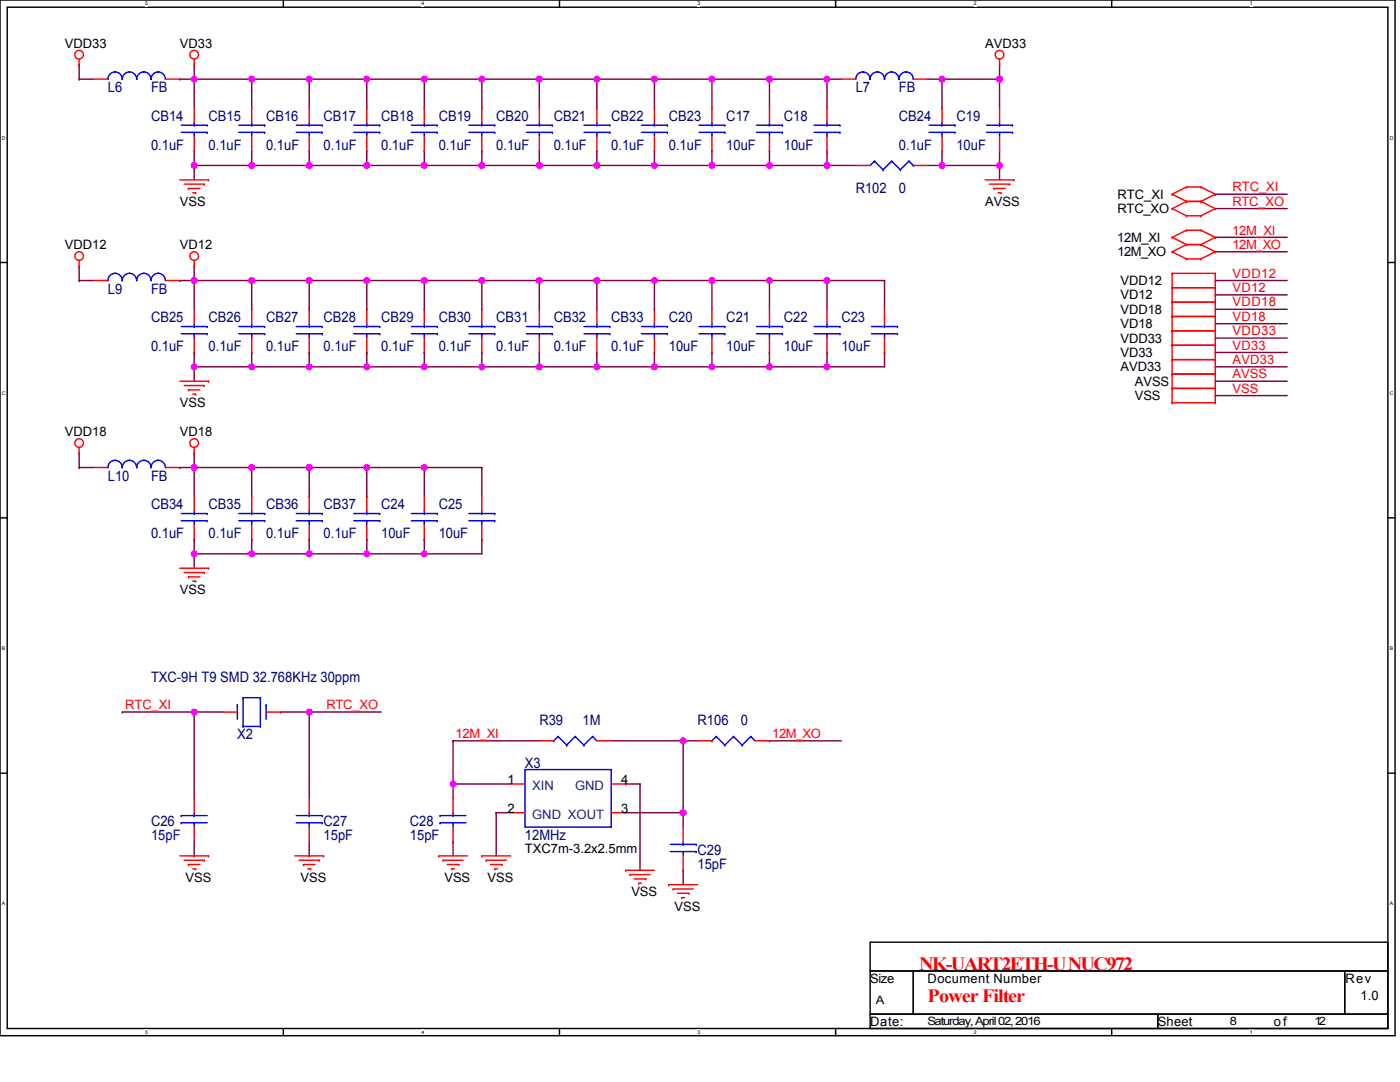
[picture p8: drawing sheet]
<svg xmlns="http://www.w3.org/2000/svg" width="279mm" height="216mm" viewBox="0 0 279 216" stroke-linecap="round" stroke-linejoin="round" font-family="sans-serif">
<path d="M0 0h278.4v206.7h-278.4zM1.4 1.4h275.6v203.8h-275.6z" fill="none" stroke="#000" stroke-width=".29"/>
<g fill="#fff">
<path d="M29 .2h.6v1.1h-.6z"/>
<path d="M29 205.4h.6v1.1h-.6z"/>
</g>
<path d="M56.5 0v1.4M56.5 205.2v1.5" fill="none" stroke="#000" stroke-width=".29"/>
<g fill="#fff">
<path d="M84.1 .2h.6v1.1h-.6z"/>
<path d="M84.1 205.4h.6v1.1h-.6z"/>
</g>
<path d="M111.7 0v1.4M111.7 205.2v1.5" fill="none" stroke="#000" stroke-width=".29"/>
<g fill="#fff">
<path d="M139.2 .2h.6v1.1h-.6z"/>
<path d="M139.2 205.4h.6v1.1h-.6z"/>
</g>
<path d="M166.8 0v1.4M166.8 205.2v1.5" fill="none" stroke="#000" stroke-width=".29"/>
<g fill="#fff">
<path d="M194.3 .2h.6v1.1h-.6z"/>
<path d="M194.3 205.4h.6v1.1h-.6z"/>
</g>
<path d="M221.9 0v1.4M221.9 205.2v1.5" fill="none" stroke="#000" stroke-width=".29"/>
<g fill="#fff">
<path d="M249.4 .2h.6v1.1h-.6z"/>
<path d="M249.4 205.4h.6v1.1h-.6z"/>
<path d="M.4 26.9h.7v1.2h-.7z"/>
<path d="M277.3 26.9h.8v1.2h-.8z"/>
<path d="M.4 77.9h.7v1.1h-.7z"/>
<path d="M277.3 77.9h.8v1.1h-.8z"/>
</g>
<path d="M0 52.4h1.4M277 52.4h1.4" fill="none" stroke="#000" stroke-width=".29"/>
<g fill="#fff">
<path d="M.4 128.8h.7v1.2h-.7z"/>
<path d="M277.3 128.8h.7v1.2h-.7z"/>
</g>
<path d="M0 103.3h1.4M277 103.3h1.4" fill="none" stroke="#000" stroke-width=".29"/>
<g fill="#fff">
<path d="M.4 179.7h.7v1.2h-.7z"/>
<path d="M277.3 179.7h.7v1.2h-.7z"/>
</g>
<path d="M0 154.3h1.4M277 154.3h1.4M173.7 188h103.3v5.7h-103.3zM173.7 193.7h8.6v8.7h-8.6zM182.3 193.7h86.1v8.7h-86.1zM268.4 193.7h8.6v8.7h-8.6zM173.7 202.4h57.4v2.8h-57.4zM231.1 202.4h45.9v2.8h-45.9z" fill="none" stroke="#000" stroke-width=".29"/>
<g fill="none" stroke="#800040" stroke-width=".29">
<path d="M15.8 15.8h.1M15.8 12.9h.1M15.8 15.8h2.9M15.8 12.9v2.9M35.9 15.8h.1M35.9 15.8h132M38.8 12.9h.1M38.8 15.8h.1M38.8 12.9v8.6M50.2 15.8h.1M50.2 15.8v5.7M61.7 15.8h.1"/>
<path d="M61.7 15.8v5.7M73.2 15.8h.1M73.2 15.8v5.7M84.7 15.8h.1M84.7 15.8v5.7M96.2 15.8h.1M96.2 15.8v5.7M107.6 15.8h.1M107.6 15.8v5.7M119.1 15.8h.1M119.1 15.8v5.7M130.6 15.8h.1"/>
<path d="M130.6 15.8v5.7M142.1 15.8h.1M142.1 15.8v5.7M153.6 15.8h.1M153.6 15.8v5.7M165 15.8h.1M165 15.8v5.7M185.1 15.8h14.4M188 15.8h.1M188 15.8v5.7M199.5 15.8h.1M199.5 12.9v8.6"/>
<path d="M38.8 33h.1M38.8 30.1h.1M38.8 30.1v5.8M38.8 33h132M50.2 30.1h.1M50.2 21.5h.1M50.2 30.1v2.9M61.7 21.5h.1M61.7 30.1h.1M61.7 33h.1M61.7 30.1v2.9M73.2 30.1h.1"/>
<path d="M73.2 33h.1M73.2 21.5h.1M73.2 30.1v2.9M84.7 33h.1M84.7 30.1h.1M84.7 21.5h.1M84.7 30.1v2.9M96.2 33h.1M96.2 21.5h.1M96.2 30.1h.1M96.2 30.1v2.9M107.6 21.5h.1"/>
<path d="M107.6 30.1h.1M107.6 33h.1M107.6 30.1v2.9M119.1 21.5h.1M119.1 30.1h.1M119.1 33h.1M119.1 30.1v2.9M130.6 30.1h.1M130.6 33h.1M130.6 21.5h.1M130.6 30.1v2.9M142.1 33h.1"/>
<path d="M142.1 30.1h.1M142.1 21.5h.1M142.1 30.1v2.9M153.6 33h.1M153.6 30.1h.1M153.6 30.1v2.9M165 30.1h.1M165 33h.1M165 30.1v2.9M185.1 33h14.4M188 21.5h.1M188 33h.1"/>
<path d="M188 30.1h.1M188 30.1v2.9M199.5 33h.1M199.5 30.1v5.8M242.5 38.8h.1M242.5 38.8h14.4M15.8 53.1h.1M15.8 56h.1M15.8 53.1v2.9M15.8 56h2.9M35.9 56h.1M35.9 56h140.6"/>
<path d="M38.8 56h.1M38.8 53.1h.1M38.8 53.1v8.6M50.2 56v5.7M61.7 56h.1M61.7 56v5.7M73.2 56h.1M73.2 56v5.7M84.7 56h.1M84.7 56v5.7M96.2 56h.1M96.2 56v5.7"/>
<path d="M107.6 56h.1M107.6 56v5.7M119.1 56h.1M119.1 56v5.7M130.6 56h.1M130.6 56v5.7M142.1 56h.1M142.1 56v5.7M153.6 56h.1M153.6 56v5.7M165 56h.1M165 56v5.7"/>
<path d="M176.5 56h.1M176.5 56v5.7M242.5 56h.1M242.5 41.6h.1M242.5 47.4h.1M242.5 50.2h.1M242.5 58.8h.1M242.5 56h14.4M242.5 41.6h14.4M242.5 47.4h14.4M242.5 50.2h14.4M242.5 58.8h14.4"/>
<path d="M38.8 73.2h.1M38.8 70.3h.1M38.8 70.3v5.8M50.2 70.3h.1M50.2 61.7h.1M50.2 70.3v2.9M61.7 73.2h.1M61.7 70.3h.1M61.7 61.7h.1M61.7 70.3v2.9M73.2 70.3h.1M73.2 73.2h.1"/>
<path d="M73.2 61.7h.1M73.2 70.3v2.9M84.7 73.2h.1M84.7 70.3h.1M84.7 61.7h.1M84.7 70.3v2.9M96.2 73.2h.1M96.2 70.3h.1M96.2 61.7h.1M96.2 70.3v2.9M107.6 73.2h.1M107.6 70.3h.1"/>
<path d="M107.6 61.7h.1M107.6 70.3v2.9M119.1 70.3h.1M119.1 73.2h.1M119.1 61.7h.1M119.1 70.3v2.9M130.6 73.2h.1M130.6 70.3h.1M130.6 61.7h.1M130.6 70.3v2.9M142.1 73.2h.1M142.1 70.3h.1"/>
<path d="M142.1 70.3v2.9M153.6 70.3h.1M153.6 73.2h.1M153.6 70.3v2.9M165 73.2h.1M165 70.3h.1M165 70.3v2.9M176.5 70.3h.1M176.5 70.3v2.9h-137.7M242.5 67.5h.1M242.5 76.1h.1M242.5 61.7h.1"/>
<path d="M242.5 64.6h.1M242.5 70.3h.1M242.5 73.2h.1M242.5 78.9h.1M242.5 73.2h14.4M242.5 67.5h14.4M242.5 76.1h14.4M242.5 61.7h14.4M242.5 64.6h14.4M242.5 70.3h14.4M242.5 78.9h14.4M15.8 90.4h.1"/>
<path d="M15.8 93.3h.1M15.8 90.4v2.9M15.8 93.3h2.9M35.9 93.3h.1M35.9 93.3h60.3M38.8 93.3h.1M38.8 90.4h.1M38.8 90.4v8.6M50.2 99h.1M50.2 93.3v5.7M61.7 93.3h.1M61.7 99h.1"/>
<path d="M61.7 93.3v5.7M73.2 93.3h.1M73.2 99h.1M73.2 93.3v5.7M84.7 93.3h.1M84.7 93.3v5.7M96.2 93.3h.1M96.2 93.3v5.7M38.8 110.5h.1M38.8 107.6h.1M38.8 107.6v5.8M50.2 107.6h.1"/>
<path d="M50.2 107.6v2.9M61.7 110.5h.1M61.7 107.6h.1M61.7 107.6v2.9M73.2 107.6h.1M73.2 110.5h.1M73.2 107.6v2.9M84.7 107.6h.1M84.7 110.5h.1M84.7 107.6v2.9M96.2 107.6h.1M96.2 107.6v2.9h-57.4"/>
<path d="M24.4 142.1h.1M24.4 142.1h20.1M38.8 142.1h.1M38.8 142.1v17.2M56 142.1h.1M56 142.1h20.1M61.7 142.1h.1M61.7 142.1v17.2M90.4 156.4h.1M90.4 147.8h.1M90.4 147.8v11.5M90.4 147.8h17.2"/>
<path d="M90.4 156.4h11.5M122 147.8h17.2M124.9 156.4h.1M124.9 156.4h2.8M127.7 156.4h.1M127.7 156.4v17.3M136.3 147.8h.1M136.3 147.8v17.2M153.6 147.8h.1M153.6 147.8h14.3M38.8 170.8h.1M38.8 167.9v2.9"/>
<path d="M61.7 170.8h.1M61.7 167.9v2.9M90.4 167.9h.1M90.4 167.9v2.9M99 162.2h.1M99 162.2h2.9M99 162.2v8.6M124.9 162.2h11.4M136.3 173.7h.1M136.3 162.2h.1M136.3 173.7v2.8"/>
</g>
<g fill="none" stroke="#f00" stroke-width=".29">
<path d="M15.8 12.9h.1M15.8 11.8v1.1M18.7 15.8h2.8M33 15.8h2.9M38.8 12.9h.1M38.8 11.8v1.1M167.9 15.8h2.9M182.3 15.8h2.8M199.5 12.9h.1M199.5 11.8v1.1M35.9 35.9h5.7M36.7 36.7h4.1"/>
<path d="M37.6 37.6h.1M37.6 37.6h2.3M38.5 38.5h.5M38.8 21.5v2.9M38.8 27.3v2.8M39 38.5h.1M40.8 36.7h.1M41.6 35.9h.1M50.2 21.5v2.9M50.2 27.3v2.8M61.7 21.5v2.9M61.7 27.3v2.8"/>
<path d="M73.2 21.5v2.9M73.2 27.3v2.8M84.7 21.5v2.9M84.7 27.3v2.8M96.2 21.5v2.9M96.2 27.3v2.8M107.6 21.5v2.9M107.6 27.3v2.8M119.1 21.5v2.9M119.1 27.3v2.8M130.6 21.5v2.9M130.6 27.3v2.8"/>
<path d="M142.1 21.5v2.9M142.1 27.3v2.8M153.6 21.5v2.9M153.6 27.3v2.8M165 21.5v2.9M165 27.3v2.8M170.8 33h2.9M182.3 33h2.8M188 21.5v2.9M188 27.3v2.8M196.6 35.9h5.8M197.5 36.7h4"/>
<path d="M198.3 37.6h.1M198.3 37.6h2.3M199.2 38.5h.6M199.5 21.5v2.9M199.5 27.3v2.8M199.8 38.5h.1M201.5 36.7h.1M202.4 35.9h.1M233.9 38.8h.1M233.9 38.8l2.9 1.4M236.8 37.3h.1M236.8 37.3l-2.9 1.5"/>
<path d="M236.8 37.3h2.9M239.7 37.3h.1M239.7 37.3l2.8 1.5M242.5 38.8h.1M242.5 38.8l-2.8 1.4M15.8 53.1h.1M15.8 52v1.1M18.7 56h2.8M33 56h2.9M38.8 53.1h.1M38.8 52v1.1M233.9 57.4h.1"/>
<path d="M233.9 54.5h.1M233.9 41.6h.1M233.9 47.4h.1M233.9 50.2h.1M233.9 54.5h8.6M233.9 57.4h8.6M233.9 54.5v25.9M233.9 41.6l2.9 1.5M233.9 47.4l2.9 1.4M233.9 50.2l2.9 1.5M236.8 40.2h.1M236.8 43.1h.1"/>
<path d="M236.8 45.9h.1M236.8 48.8h.1M236.8 51.7h.1M236.8 40.2h2.9M236.8 40.2l-2.9 1.4M236.8 43.1h2.9M236.8 45.9l-2.9 1.5M236.8 45.9h2.9M236.8 48.8h2.9M236.8 48.8l-2.9 1.4M236.8 51.7h2.9M239.7 40.2h.1"/>
<path d="M239.7 43.1h.1M239.7 45.9h.1M239.7 48.8h.1M239.7 51.7h.1M239.7 40.2l2.8 1.4M239.7 45.9l2.8 1.5M239.7 48.8l2.8 1.4M242.5 54.5h.1M242.5 57.4h.1M242.5 41.6h.1M242.5 47.4h.1M242.5 50.2h.1"/>
<path d="M242.5 54.5v25.9M242.5 41.6l-2.8 1.5M242.5 47.4l-2.8 1.4M242.5 50.2l-2.8 1.5M35.9 76.1h5.7M36.7 76.9h4.1M37.6 77.8h.1M37.6 77.8h2.3M38.5 78.7h.5M38.8 61.7v2.9M38.8 67.5v2.8M39 78.7h.1"/>
<path d="M40.8 76.9h.1M41.6 76.1h.1M50.2 61.7v2.9M50.2 67.5v2.8M61.7 61.7v2.9M61.7 67.5v2.8M73.2 61.7v2.9M73.2 67.5v2.8M84.7 61.7v2.9M84.7 67.5v2.8M96.2 61.7v2.9M96.2 67.5v2.8"/>
<path d="M107.6 61.7v2.9M107.6 67.5v2.8M119.1 61.7v2.9M119.1 67.5v2.8M130.6 61.7v2.9M130.6 67.5v2.8M142.1 61.7v2.9M142.1 67.5v2.8M153.6 61.7v2.9M153.6 67.5v2.8M165 61.7v2.9M165 67.5v2.8"/>
<path d="M176.5 61.7v2.9M176.5 67.5v2.8M233.9 68.9h.1M233.9 66h.1M233.9 77.5h.1M233.9 74.6h.1M233.9 63.2h.1M233.9 60.3h.1M233.9 71.8h.1M233.9 66h8.6M233.9 68.9h8.6M233.9 74.6h8.6"/>
<path d="M233.9 77.5h8.6M233.9 60.3h8.6M233.9 63.2h8.6M233.9 71.8h8.6M242.5 66h.1M242.5 68.9h.1M242.5 74.6h.1M242.5 77.5h.1M242.5 60.3h.1M242.5 63.2h.1M242.5 71.8h.1M15.8 90.4h.1"/>
<path d="M15.8 89.3v1.1M18.7 93.3h2.8M33 93.3h2.9M38.8 90.4h.1M38.8 89.3v1.1M38.8 99v2.9M50.2 99v2.9M61.7 99v2.9M73.2 99v2.9M84.7 99v2.9M96.2 99v2.9M233.9 80.4h.1"/>
<path d="M233.9 80.4h8.6M242.5 80.4h.1M35.9 113.4h5.7M36.7 114.2h4.1M37.6 115.1h.1M37.6 115.1h2.3M38.5 116h.5M38.8 104.8v2.8M39 116h.1M40.8 114.2h.1M41.6 113.4h.1M50.2 104.8v2.8"/>
<path d="M61.7 104.8v2.8M73.2 104.8v2.8M84.7 104.8v2.8M96.2 104.8v2.8M38.8 159.3v2.9M44.5 142.1h2.9M53.1 142.1h2.9M61.7 159.3v2.9M90.4 159.3v2.9M101.9 156.4h2.9M107.6 147.8h2.9M119.1 147.8h2.9"/>
<path d="M122 156.4h2.9M139.2 147.8h2.9M150.7 147.8h2.9M35.9 170.8h5.7M36.7 171.6h4.1M37.6 172.5h.1M37.6 172.5h2.3M38.5 173.4h.5M38.8 165v2.9M39 173.4h.1M40.8 171.6h.1M41.6 170.8h.1"/>
<path d="M58.8 170.8h5.8M59.7 171.6h4M60.6 172.5h.1M60.6 172.5h2.3M61.4 173.4h.6M61.7 165v2.9M62 173.4h.1M63.7 171.6h.1M64.6 170.8h.1M87.5 170.8h.1M87.5 170.8h5.8M88.4 171.6h.1"/>
<path d="M88.4 171.6h4M89.3 172.5h2.3M90.1 173.4h.1M90.1 173.4h.6M90.4 165v2.9M91.6 172.5h.1M96.2 170.8h.1M96.2 170.8h5.7M97 171.6h.1M97 171.6h4M97.9 172.5h2.3M98.7 173.4h.1"/>
<path d="M98.7 173.4h.6M100.2 172.5h.1M101.9 162.2h2.9M122 162.2h2.9M124.9 173.7h.1M124.9 173.7h5.7M125.7 174.5h.1M125.7 174.5h4M126.6 175.4h2.3M127.4 176.2h.1M127.4 176.2h.6M128.9 175.4h.1"/>
<path d="M133.5 176.5h.1M133.5 176.5h5.7M134.3 177.4h.1M134.3 177.4h4M135.2 178.2h2.3M136.1 179.1h.1M136.1 179.1h.5M136.3 165v2.9M136.3 170.8v2.9M137.5 178.2h.1"/>
<circle cx="15.8" cy="10.9" r=".86"/>
<circle cx="38.8" cy="10.9" r=".86"/>
<circle cx="199.5" cy="10.9" r=".86"/>
<circle cx="15.8" cy="51.1" r=".86"/>
<circle cx="38.8" cy="51.1" r=".86"/>
<circle cx="15.8" cy="88.4" r=".86"/>
<circle cx="38.8" cy="88.4" r=".86"/>
</g>
<g fill="none" stroke="#00f" stroke-width=".29">
<path d="M21.5 15.8a1.43 1.43 0 0 1 1.5-1.4 1.43 1.43 0 0 1 1.4 1.4 1.43 1.43 0 0 1 1.5-1.4h-.1a1.43 1.43 0 0 1 1.5 1.4 1.43 1.43 0 0 1 1.4-1.4 1.43 1.43 0 0 1 1.4 1.4 1.43 1.43 0 0 1 1.5-1.4 1.43 1.43 0 0 1 1.4 1.4M170.8 15.8a1.43 1.43 0 0 1 1.4-1.4 1.43 1.43 0 0 1 1.4 1.4M173.7 15.8a1.43 1.43 0 0 1 1.4-1.4 1.43 1.43 0 0 1 1.4 1.4 1.43 1.43 0 0 1 1.5-1.4 1.43 1.43 0 0 1 1.4 1.4M179.4 15.8a1.43 1.43 0 0 1 1.4-1.4 1.43 1.43 0 0 1 1.5 1.4M36.2 26.4h5.1M36.2 25h5.1M38.8 25h.1M38.8 26.4h.1M38.8 24.4v.6M38.8 26.4v.9M41.3 26.4h.1M41.3 25h.1"/>
<path d="M47.7 26.4h5.1M47.7 25h5.1M50.2 25h.1M50.2 26.4h.1M50.2 24.4v.6M50.2 26.4v.9M52.8 26.4h.1M52.8 25h.1M59.1 26.4h5.2M59.1 25h5.2M61.7 25h.1M61.7 26.4h.1"/>
<path d="M61.7 24.4v.6M61.7 26.4v.9M64.3 26.4h.1M64.3 25h.1M70.6 26.4h5.2M70.6 25h5.2M73.2 25h.1M73.2 26.4h.1M73.2 24.4v.6M73.2 26.4v.9M75.8 26.4h.1M75.8 25h.1"/>
<path d="M82.1 26.4h5.2M82.1 25h5.2M84.7 25h.1M84.7 26.4h.1M84.7 24.4v.6M84.7 26.4v.9M87.3 26.4h.1M87.3 25h.1M93.6 26.4h5.1M93.6 25h5.1M96.2 25h.1M96.2 26.4h.1"/>
<path d="M96.2 24.4v.6M96.2 26.4v.9M98.7 26.4h.1M98.7 25h.1M105.1 26.4h5.1M105.1 25h5.1M107.6 25h.1M107.6 26.4h.1M107.6 24.4v.6M107.6 26.4v.9M110.2 26.4h.1M110.2 25h.1"/>
<path d="M116.5 26.4h5.2M116.5 25h5.2M119.1 25h.1M119.1 26.4h.1M119.1 24.4v.6M119.1 26.4v.9M121.7 26.4h.1M121.7 25h.1M128 26.4h5.2M128 25h5.2M130.6 25h.1M130.6 26.4h.1"/>
<path d="M130.6 24.4v.6M130.6 26.4v.9M133.2 26.4h.1M133.2 25h.1M139.5 26.4h5.2M139.5 25h5.2M142.1 25h.1M142.1 26.4h.1M142.1 24.4v.6M142.1 26.4v.9M144.7 26.4h.1M144.7 25h.1"/>
<path d="M151 26.4h5.1M151 25h5.1M153.6 25h.1M153.6 26.4h.1M153.6 24.4v.6M153.6 26.4v.9M156.1 26.4h.1M156.1 25h.1M162.5 26.4h5.1M162.5 25h5.1M165 25h.1M165 26.4h.1"/>
<path d="M165 24.4v.6M165 26.4v.9M167.6 26.4h.1M167.6 25h.1M174.5 32.2h.1M174.5 32.2l-.8 .8M174.5 32.2l1.7 1.7M176.2 33.9h.1M178 32.2h.1M178 32.2l-1.8 1.7M178 32.2l1.7 1.7M179.7 33.9h.1"/>
<path d="M181.4 32.2h.1M181.4 32.2l-1.7 1.7M181.4 32.2l.9 .8M182.3 33h.1M185.4 26.4h5.2M185.4 25h5.2M188 25h.1M188 26.4h.1M188 24.4v.6M188 26.4v.9M190.6 26.4h.1M190.6 25h.1"/>
<path d="M196.9 26.4h5.2M196.9 25h5.2M199.5 25h.1M199.5 26.4h.1M199.5 24.4v.6M199.5 26.4v.9M202.1 26.4h.1M202.1 25h.1M21.5 56a1.43 1.43 0 0 1 1.5-1.5 1.43 1.43 0 0 1 1.4 1.5 1.43 1.43 0 0 1 1.5-1.5h-.1a1.43 1.43 0 0 1 1.5 1.5 1.43 1.43 0 0 1 1.4-1.5 1.43 1.43 0 0 1 1.4 1.5 1.43 1.43 0 0 1 1.5-1.5 1.43 1.43 0 0 1 1.4 1.5M36.2 66.6h5.1M36.2 65.2h5.1M38.8 65.2h.1"/>
<path d="M38.8 66.6h.1M38.8 64.6v.6M38.8 66.6v.9M41.3 66.6h.1M41.3 65.2h.1M47.7 66.6h5.1M47.7 65.2h5.1M50.2 65.2h.1M50.2 66.6h.1M50.2 64.6v.6M50.2 66.6v.9M52.8 66.6h.1"/>
<path d="M52.8 65.2h.1M59.1 66.6h5.2M59.1 65.2h5.2M61.7 65.2h.1M61.7 66.6h.1M61.7 64.6v.6M61.7 66.6v.9M64.3 66.6h.1M64.3 65.2h.1M70.6 66.6h5.2M70.6 65.2h5.2M73.2 65.2h.1"/>
<path d="M73.2 66.6h.1M73.2 64.6v.6M73.2 66.6v.9M75.8 66.6h.1M75.8 65.2h.1M82.1 66.6h5.2M82.1 65.2h5.2M84.7 65.2h.1M84.7 66.6h.1M84.7 64.6v.6M84.7 66.6v.9M87.3 66.6h.1"/>
<path d="M87.3 65.2h.1M93.6 66.6h5.1M93.6 65.2h5.1M96.2 65.2h.1M96.2 66.6h.1M96.2 64.6v.6M96.2 66.6v.9M98.7 66.6h.1M98.7 65.2h.1M105.1 66.6h5.1M105.1 65.2h5.1M107.6 65.2h.1"/>
<path d="M107.6 66.6h.1M107.6 64.6v.6M107.6 66.6v.9M110.2 66.6h.1M110.2 65.2h.1M116.5 66.6h5.2M116.5 65.2h5.2M119.1 65.2h.1M119.1 66.6h.1M119.1 64.6v.6M119.1 66.6v.9M121.7 66.6h.1"/>
<path d="M121.7 65.2h.1M128 66.6h5.2M128 65.2h5.2M130.6 65.2h.1M130.6 66.6h.1M130.6 64.6v.6M130.6 66.6v.9M133.2 66.6h.1M133.2 65.2h.1M139.5 66.6h5.2M139.5 65.2h5.2M142.1 65.2h.1"/>
<path d="M142.1 66.6h.1M142.1 64.6v.6M142.1 66.6v.9M144.7 66.6h.1M144.7 65.2h.1M151 66.6h5.1M151 65.2h5.1M153.6 65.2h.1M153.6 66.6h.1M153.6 64.6v.6M153.6 66.6v.9M156.1 66.6h.1"/>
<path d="M156.1 65.2h.1M162.5 66.6h5.1M162.5 65.2h5.1M165 65.2h.1M165 66.6h.1M165 64.6v.6M165 66.6v.9M167.6 66.6h.1M167.6 65.2h.1M173.9 66.6h5.2M173.9 65.2h5.2M176.5 65.2h.1"/>
<path d="M176.5 66.6h.1M176.5 64.6v.6M176.5 66.6v.9M179.1 66.6h.1M179.1 65.2h.1M21.5 93.3a1.43 1.43 0 0 1 1.5-1.4 1.43 1.43 0 0 1 1.4 1.4 1.43 1.43 0 0 1 1.5-1.4h-.1a1.43 1.43 0 0 1 1.5 1.4 1.43 1.43 0 0 1 1.4-1.4 1.43 1.43 0 0 1 1.4 1.4 1.43 1.43 0 0 1 1.5-1.4 1.43 1.43 0 0 1 1.4 1.4M36.2 103.9h5.1M36.2 102.5h5.1M38.8 102.5h.1M38.8 103.9h.1M38.8 101.9v.6M38.8 103.9v.9"/>
<path d="M41.3 103.9h.1M41.3 102.5h.1M47.7 103.9h5.1M47.7 102.5h5.1M50.2 102.5h.1M50.2 103.9h.1M50.2 101.9v.6M50.2 103.9v.9M52.8 103.9h.1M52.8 102.5h.1M59.1 103.9h5.2M59.1 102.5h5.2"/>
<path d="M61.7 102.5h.1M61.7 103.9h.1M61.7 101.9v.6M61.7 103.9v.9M64.3 103.9h.1M64.3 102.5h.1M70.6 103.9h5.2M70.6 102.5h5.2M73.2 102.5h.1M73.2 103.9h.1M73.2 101.9v.6M73.2 103.9v.9"/>
<path d="M75.8 103.9h.1M75.8 102.5h.1M82.1 103.9h5.2M82.1 102.5h5.2M84.7 102.5h.1M84.7 103.9h.1M84.7 101.9v.6M84.7 103.9v.9M87.3 103.9h.1M87.3 102.5h.1M93.6 103.9h5.1M93.6 102.5h5.1"/>
<path d="M96.2 102.5h.1M96.2 103.9h.1M96.2 101.9v.6M96.2 103.9v.9M98.7 103.9h.1M98.7 102.5h.1M48.5 139.2h.1M48.5 139.2h3.5M48.5 139.2v5.8M52 139.2h.1M52 139.2v5.8M47.4 140.6h.1"/>
<path d="M47.4 140.6v2.9M48.5 145h.1M48.5 145h3.5M52 145h.1M53.1 140.6h.1M53.1 140.6v2.9M104.8 153.6h17.2v11.4h-17.2zM110.5 147.8h.1M111.4 147h.1M111.4 147l1.7 1.7M111.4 147l-.9 .8M113.1 148.7h.1"/>
<path d="M114.8 147h.1M114.8 147l1.7 1.7M114.8 147l-1.7 1.7M116.5 148.7h.1M118.3 147h.1M118.3 147l.8 .8M118.3 147l-1.8 1.7M142.1 147.8h.1M142.9 147h.1M142.9 147l1.8 1.7M142.9 147l-.8 .8M144.7 148.7h.1"/>
<path d="M146.4 147h.1M146.4 147l1.7 1.7M146.4 147l-1.7 1.7M148.1 148.7h.1M149.8 147h.1M149.8 147l.9 .8M149.8 147l-1.7 1.7M36.2 164.2h.1M36.2 162.7h.1M36.2 164.2h5.1M36.2 162.7h5.1M38.8 162.7h.1"/>
<path d="M38.8 164.2h.1M38.8 162.2v.5M38.8 164.2v.8M59.1 164.2h5.2M59.1 162.7h5.2M61.7 162.7h.1M61.7 164.2h.1M61.7 162.2v.5M61.7 164.2v.8M64.3 164.2h.1M64.3 162.7h.1M87.8 164.2h.1"/>
<path d="M87.8 162.7h.1M87.8 164.2h5.2M87.8 162.7h5.2M90.4 162.7h.1M90.4 164.2h.1M90.4 162.2v.5M90.4 164.2v.8M133.8 169.9h5.1M133.8 168.5h5.1M136.3 168.5h.1M136.3 169.9h.1M136.3 167.9v.6"/>
<path d="M136.3 169.9v.9M138.9 169.9h.1M138.9 168.5h.1"/>
</g>
<circle cx="61.7" cy="142.1" r=".57" fill="#f0f"/>
<circle cx="61.7" cy="142.1" r=".57" fill="none" stroke="#f0f" stroke-width=".29"/>
<circle cx="90.4" cy="156.4" r=".57" fill="#f0f"/>
<circle cx="90.4" cy="156.4" r=".57" fill="none" stroke="#f0f" stroke-width=".29"/>
<circle cx="84.7" cy="33" r=".57" fill="#f0f"/>
<circle cx="84.7" cy="33" r=".57" fill="none" stroke="#f0f" stroke-width=".29"/>
<circle cx="50.2" cy="56" r=".57" fill="#f0f"/>
<circle cx="50.2" cy="56" r=".57" fill="none" stroke="#f0f" stroke-width=".29"/>
<circle cx="84.7" cy="56" r=".57" fill="#f0f"/>
<circle cx="84.7" cy="56" r=".57" fill="none" stroke="#f0f" stroke-width=".29"/>
<circle cx="96.2" cy="73.2" r=".57" fill="#f0f"/>
<circle cx="96.2" cy="73.2" r=".57" fill="none" stroke="#f0f" stroke-width=".29"/>
<circle cx="107.6" cy="73.2" r=".57" fill="#f0f"/>
<circle cx="107.6" cy="73.2" r=".57" fill="none" stroke="#f0f" stroke-width=".29"/>
<circle cx="130.6" cy="56" r=".57" fill="#f0f"/>
<circle cx="130.6" cy="56" r=".57" fill="none" stroke="#f0f" stroke-width=".29"/>
<circle cx="142.1" cy="56" r=".57" fill="#f0f"/>
<circle cx="142.1" cy="56" r=".57" fill="none" stroke="#f0f" stroke-width=".29"/>
<circle cx="130.6" cy="73.2" r=".57" fill="#f0f"/>
<circle cx="130.6" cy="73.2" r=".57" fill="none" stroke="#f0f" stroke-width=".29"/>
<circle cx="142.1" cy="73.2" r=".57" fill="#f0f"/>
<circle cx="142.1" cy="73.2" r=".57" fill="none" stroke="#f0f" stroke-width=".29"/>
<circle cx="38.8" cy="93.3" r=".57" fill="#f0f"/>
<circle cx="38.8" cy="93.3" r=".57" fill="none" stroke="#f0f" stroke-width=".29"/>
<circle cx="50.2" cy="93.3" r=".57" fill="#f0f"/>
<circle cx="50.2" cy="93.3" r=".57" fill="none" stroke="#f0f" stroke-width=".29"/>
<circle cx="61.7" cy="93.3" r=".57" fill="#f0f"/>
<circle cx="61.7" cy="93.3" r=".57" fill="none" stroke="#f0f" stroke-width=".29"/>
<circle cx="73.2" cy="93.3" r=".57" fill="#f0f"/>
<circle cx="73.2" cy="93.3" r=".57" fill="none" stroke="#f0f" stroke-width=".29"/>
<circle cx="38.8" cy="110.5" r=".57" fill="#f0f"/>
<circle cx="38.8" cy="110.5" r=".57" fill="none" stroke="#f0f" stroke-width=".29"/>
<circle cx="84.7" cy="93.3" r=".57" fill="#f0f"/>
<circle cx="84.7" cy="93.3" r=".57" fill="none" stroke="#f0f" stroke-width=".29"/>
<circle cx="119.1" cy="15.8" r=".57" fill="#f0f"/>
<circle cx="119.1" cy="15.8" r=".57" fill="none" stroke="#f0f" stroke-width=".29"/>
<circle cx="84.7" cy="15.8" r=".57" fill="#f0f"/>
<circle cx="84.7" cy="15.8" r=".57" fill="none" stroke="#f0f" stroke-width=".29"/>
<circle cx="38.8" cy="15.8" r=".57" fill="#f0f"/>
<circle cx="38.8" cy="15.8" r=".57" fill="none" stroke="#f0f" stroke-width=".29"/>
<circle cx="153.6" cy="15.8" r=".57" fill="#f0f"/>
<circle cx="153.6" cy="15.8" r=".57" fill="none" stroke="#f0f" stroke-width=".29"/>
<circle cx="130.6" cy="15.8" r=".57" fill="#f0f"/>
<circle cx="130.6" cy="15.8" r=".57" fill="none" stroke="#f0f" stroke-width=".29"/>
<circle cx="142.1" cy="15.8" r=".57" fill="#f0f"/>
<circle cx="142.1" cy="15.8" r=".57" fill="none" stroke="#f0f" stroke-width=".29"/>
<circle cx="38.8" cy="142.1" r=".57" fill="#f0f"/>
<circle cx="38.8" cy="142.1" r=".57" fill="none" stroke="#f0f" stroke-width=".29"/>
<circle cx="153.6" cy="73.2" r=".57" fill="#f0f"/>
<circle cx="153.6" cy="73.2" r=".57" fill="none" stroke="#f0f" stroke-width=".29"/>
<circle cx="84.7" cy="73.2" r=".57" fill="#f0f"/>
<circle cx="84.7" cy="73.2" r=".57" fill="none" stroke="#f0f" stroke-width=".29"/>
<circle cx="130.6" cy="33" r=".57" fill="#f0f"/>
<circle cx="130.6" cy="33" r=".57" fill="none" stroke="#f0f" stroke-width=".29"/>
<circle cx="142.1" cy="33" r=".57" fill="#f0f"/>
<circle cx="142.1" cy="33" r=".57" fill="none" stroke="#f0f" stroke-width=".29"/>
<circle cx="119.1" cy="33" r=".57" fill="#f0f"/>
<circle cx="119.1" cy="33" r=".57" fill="none" stroke="#f0f" stroke-width=".29"/>
<circle cx="61.7" cy="15.8" r=".57" fill="#f0f"/>
<circle cx="61.7" cy="15.8" r=".57" fill="none" stroke="#f0f" stroke-width=".29"/>
<circle cx="73.2" cy="15.8" r=".57" fill="#f0f"/>
<circle cx="73.2" cy="15.8" r=".57" fill="none" stroke="#f0f" stroke-width=".29"/>
<circle cx="165" cy="73.2" r=".57" fill="#f0f"/>
<circle cx="165" cy="73.2" r=".57" fill="none" stroke="#f0f" stroke-width=".29"/>
<circle cx="119.1" cy="73.2" r=".57" fill="#f0f"/>
<circle cx="119.1" cy="73.2" r=".57" fill="none" stroke="#f0f" stroke-width=".29"/>
<circle cx="61.7" cy="33" r=".57" fill="#f0f"/>
<circle cx="61.7" cy="33" r=".57" fill="none" stroke="#f0f" stroke-width=".29"/>
<circle cx="73.2" cy="33" r=".57" fill="#f0f"/>
<circle cx="73.2" cy="33" r=".57" fill="none" stroke="#f0f" stroke-width=".29"/>
<circle cx="61.7" cy="73.2" r=".57" fill="#f0f"/>
<circle cx="61.7" cy="73.2" r=".57" fill="none" stroke="#f0f" stroke-width=".29"/>
<circle cx="73.2" cy="73.2" r=".57" fill="#f0f"/>
<circle cx="73.2" cy="73.2" r=".57" fill="none" stroke="#f0f" stroke-width=".29"/>
<circle cx="50.2" cy="110.5" r=".57" fill="#f0f"/>
<circle cx="50.2" cy="110.5" r=".57" fill="none" stroke="#f0f" stroke-width=".29"/>
<circle cx="96.2" cy="15.8" r=".57" fill="#f0f"/>
<circle cx="96.2" cy="15.8" r=".57" fill="none" stroke="#f0f" stroke-width=".29"/>
<circle cx="107.6" cy="15.8" r=".57" fill="#f0f"/>
<circle cx="107.6" cy="15.8" r=".57" fill="none" stroke="#f0f" stroke-width=".29"/>
<circle cx="50.2" cy="15.8" r=".57" fill="#f0f"/>
<circle cx="50.2" cy="15.8" r=".57" fill="none" stroke="#f0f" stroke-width=".29"/>
<circle cx="61.7" cy="110.5" r=".57" fill="#f0f"/>
<circle cx="61.7" cy="110.5" r=".57" fill="none" stroke="#f0f" stroke-width=".29"/>
<circle cx="73.2" cy="110.5" r=".57" fill="#f0f"/>
<circle cx="73.2" cy="110.5" r=".57" fill="none" stroke="#f0f" stroke-width=".29"/>
<circle cx="84.7" cy="110.5" r=".57" fill="#f0f"/>
<circle cx="84.7" cy="110.5" r=".57" fill="none" stroke="#f0f" stroke-width=".29"/>
<circle cx="96.2" cy="33" r=".57" fill="#f0f"/>
<circle cx="96.2" cy="33" r=".57" fill="none" stroke="#f0f" stroke-width=".29"/>
<circle cx="107.6" cy="33" r=".57" fill="#f0f"/>
<circle cx="107.6" cy="33" r=".57" fill="none" stroke="#f0f" stroke-width=".29"/>
<circle cx="61.7" cy="56" r=".57" fill="#f0f"/>
<circle cx="61.7" cy="56" r=".57" fill="none" stroke="#f0f" stroke-width=".29"/>
<circle cx="73.2" cy="56" r=".57" fill="#f0f"/>
<circle cx="73.2" cy="56" r=".57" fill="none" stroke="#f0f" stroke-width=".29"/>
<circle cx="165" cy="56" r=".57" fill="#f0f"/>
<circle cx="165" cy="56" r=".57" fill="none" stroke="#f0f" stroke-width=".29"/>
<circle cx="119.1" cy="56" r=".57" fill="#f0f"/>
<circle cx="119.1" cy="56" r=".57" fill="none" stroke="#f0f" stroke-width=".29"/>
<circle cx="96.2" cy="56" r=".57" fill="#f0f"/>
<circle cx="96.2" cy="56" r=".57" fill="none" stroke="#f0f" stroke-width=".29"/>
<circle cx="107.6" cy="56" r=".57" fill="#f0f"/>
<circle cx="107.6" cy="56" r=".57" fill="none" stroke="#f0f" stroke-width=".29"/>
<circle cx="38.8" cy="56" r=".57" fill="#f0f"/>
<circle cx="38.8" cy="56" r=".57" fill="none" stroke="#f0f" stroke-width=".29"/>
<circle cx="153.6" cy="56" r=".57" fill="#f0f"/>
<circle cx="153.6" cy="56" r=".57" fill="none" stroke="#f0f" stroke-width=".29"/>
<circle cx="153.6" cy="33" r=".57" fill="#f0f"/>
<circle cx="153.6" cy="33" r=".57" fill="none" stroke="#f0f" stroke-width=".29"/>
<circle cx="165" cy="33" r=".57" fill="#f0f"/>
<circle cx="165" cy="33" r=".57" fill="none" stroke="#f0f" stroke-width=".29"/>
<circle cx="165" cy="15.8" r=".57" fill="#f0f"/>
<circle cx="165" cy="15.8" r=".57" fill="none" stroke="#f0f" stroke-width=".29"/>
<circle cx="188" cy="15.8" r=".57" fill="#f0f"/>
<circle cx="188" cy="15.8" r=".57" fill="none" stroke="#f0f" stroke-width=".29"/>
<circle cx="199.5" cy="33" r=".57" fill="#f0f"/>
<circle cx="199.5" cy="33" r=".57" fill="none" stroke="#f0f" stroke-width=".29"/>
<circle cx="188" cy="33" r=".57" fill="#f0f"/>
<circle cx="188" cy="33" r=".57" fill="none" stroke="#f0f" stroke-width=".29"/>
<circle cx="199.5" cy="15.8" r=".57" fill="#f0f"/>
<circle cx="199.5" cy="15.8" r=".57" fill="none" stroke="#f0f" stroke-width=".29"/>
<circle cx="50.2" cy="33" r=".57" fill="#f0f"/>
<circle cx="50.2" cy="33" r=".57" fill="none" stroke="#f0f" stroke-width=".29"/>
<circle cx="38.8" cy="33" r=".57" fill="#f0f"/>
<circle cx="38.8" cy="33" r=".57" fill="none" stroke="#f0f" stroke-width=".29"/>
<circle cx="50.2" cy="73.2" r=".57" fill="#f0f"/>
<circle cx="50.2" cy="73.2" r=".57" fill="none" stroke="#f0f" stroke-width=".29"/>
<circle cx="38.8" cy="73.2" r=".57" fill="#f0f"/>
<circle cx="38.8" cy="73.2" r=".57" fill="none" stroke="#f0f" stroke-width=".29"/>
<circle cx="136.3" cy="162.2" r=".57" fill="#f0f"/>
<circle cx="136.3" cy="162.2" r=".57" fill="none" stroke="#f0f" stroke-width=".29"/>
<circle cx="136.3" cy="147.8" r=".57" fill="#f0f"/>
<circle cx="136.3" cy="147.8" r=".57" fill="none" stroke="#f0f" stroke-width=".29"/>
<g font-size="3.7" fill="#f00">
<text x="183.4" y="193.6">NK-UART2ETH-U NUC972</text>
<text x="185.1" y="199.9">Power Filter</text>
</g>
<g font-size="2.9" fill="#000080">
<text x="21.5" y="18.4">L6</text>
<text x="30.1" y="18.4">FB</text>
<text x="170.8" y="18.4">L7</text>
<text x="179.4" y="18.4">FB</text>
<text x="30.1" y="24.1">CB14</text>
<text x="30.1" y="29.9">0.1uF</text>
<text x="41.6" y="24.1">CB15</text>
<text x="41.6" y="29.9">0.1uF</text>
<text x="53.1" y="24.1">CB16</text>
<text x="53.1" y="29.9">0.1uF</text>
<text x="64.6" y="24.1">CB17</text>
<text x="64.6" y="29.9">0.1uF</text>
<text x="76.1" y="24.1">CB18</text>
<text x="76.1" y="29.9">0.1uF</text>
<text x="87.5" y="24.1">CB19</text>
<text x="87.5" y="29.9">0.1uF</text>
<text x="99" y="24.1">CB20</text>
<text x="99" y="29.9">0.1uF</text>
<text x="110.5" y="24.1">CB21</text>
<text x="110.5" y="29.9">0.1uF</text>
<text x="122" y="24.1">CB22</text>
<text x="122" y="29.9">0.1uF</text>
<text x="133.5" y="24.1">CB23</text>
<text x="133.5" y="29.9">0.1uF</text>
<text x="145" y="24.1">C17</text>
<text x="145" y="29.9">10uF</text>
<text x="156.4" y="24.1">C18</text>
<text x="156.4" y="29.9">10uF</text>
<text x="179.4" y="24.1">CB24</text>
<text x="179.4" y="29.9">0.1uF</text>
<text x="190.9" y="24.1">C19</text>
<text x="190.9" y="29.9">10uF</text>
<text x="170.8" y="38.5">R102</text>
<text x="179.4" y="38.5">0</text>
<text x="21.5" y="58.6">L9</text>
<text x="30.1" y="58.6">FB</text>
<text x="30.1" y="64.3">CB25</text>
<text x="41.6" y="64.3">CB26</text>
<text x="53.1" y="64.3">CB27</text>
<text x="64.6" y="64.3">CB28</text>
<text x="76.1" y="64.3">CB29</text>
<text x="87.5" y="64.3">CB30</text>
<text x="99" y="64.3">CB31</text>
<text x="110.5" y="64.3">CB32</text>
<text x="122" y="64.3">CB33</text>
<text x="133.5" y="64.3">C20</text>
<text x="145" y="64.3">C21</text>
<text x="156.4" y="64.3">C22</text>
<text x="167.9" y="64.3">C23</text>
<text x="30.1" y="70.1">0.1uF</text>
<text x="41.6" y="70.1">0.1uF</text>
<text x="53.1" y="70.1">0.1uF</text>
<text x="64.6" y="70.1">0.1uF</text>
<text x="76.1" y="70.1">0.1uF</text>
<text x="87.5" y="70.1">0.1uF</text>
<text x="99" y="70.1">0.1uF</text>
<text x="110.5" y="70.1">0.1uF</text>
<text x="122" y="70.1">0.1uF</text>
<text x="133.5" y="70.1">10uF</text>
<text x="145" y="70.1">10uF</text>
<text x="156.4" y="70.1">10uF</text>
<text x="167.9" y="70.1">10uF</text>
<text x="21.5" y="95.9">L10</text>
<text x="30.1" y="95.9">FB</text>
<text x="30.1" y="101.6">CB34</text>
<text x="41.6" y="101.6">CB35</text>
<text x="53.1" y="101.6">CB36</text>
<text x="64.6" y="101.6">CB37</text>
<text x="76.1" y="101.6">C24</text>
<text x="87.5" y="101.6">C25</text>
<text x="30.1" y="107.4">0.1uF</text>
<text x="41.6" y="107.4">0.1uF</text>
<text x="53.1" y="107.4">0.1uF</text>
<text x="64.6" y="107.4">0.1uF</text>
<text x="76.1" y="107.4">10uF</text>
<text x="87.5" y="107.4">10uF</text>
<text x="30.1" y="136.1">TXC-9H T9 SMD 32.768KHz 30ppm</text>
<text x="47.4" y="147.5">X2</text>
<text x="107.6" y="144.7">R39</text>
<text x="116.2" y="144.7">1M</text>
<text x="139.2" y="144.7">R106</text>
<text x="147.8" y="144.7">0</text>
<text x="104.8" y="153.3">X3</text>
<text x="30.1" y="164.8">C26</text>
<text x="30.1" y="167.6">15pF</text>
<text x="64.6" y="164.8">C27</text>
<text x="64.6" y="167.6">15pF</text>
<text x="81.8" y="164.8">C28</text>
<text x="81.8" y="167.6">15pF</text>
<text x="104.8" y="167.6">12MHz</text>
<text x="139.2" y="170.5">C29</text>
<text x="139.2" y="173.4">15pF</text>
</g>
<g font-size="2.6">
<text x="12.9" y="9.5">VDD33</text>
<text x="35.9" y="9.5">VD33</text>
<text x="196.6" y="9.5">AVD33</text>
<text x="35.9" y="41.1">VSS</text>
<text x="196.6" y="41.1">AVSS</text>
<text x="223" y="39.7">RTC_XI</text>
<text x="223" y="42.5">RTC_XO</text>
<text x="12.9" y="49.7">VDD12</text>
<text x="35.9" y="49.7">VD12</text>
<text x="223" y="48.3">12M_XI</text>
<text x="223" y="51.1">12M_XO</text>
<text x="223.6" y="56.9">VDD12</text>
<text x="223.6" y="59.7">VD12</text>
<text x="223.6" y="62.6">VDD18</text>
<text x="223.6" y="65.5">VD18</text>
<text x="223.6" y="68.4">VDD33</text>
<text x="223.6" y="71.2">VD33</text>
<text x="223.6" y="74.1">AVD33</text>
<text x="226.5" y="77">AVSS</text>
<text x="35.9" y="81.3">VSS</text>
<text x="226.5" y="79.8">VSS</text>
<text x="12.9" y="87">VDD18</text>
<text x="35.9" y="87">VD18</text>
<text x="35.9" y="118.6">VSS</text>
<text x="101.3" y="156.4">1</text>
<text x="124" y="156.4">4</text>
<text x="101.3" y="162.2">2</text>
<text x="124" y="162.2">3</text>
<text x="104.8" y="170.2">TXC7m-3.2x2.5mm</text>
<text x="37" y="176">VSS</text>
<text x="60" y="176">VSS</text>
<text x="88.7" y="176">VSS</text>
<text x="97.3" y="176">VSS</text>
<text x="126" y="178.9">VSS</text>
<text x="134.6" y="181.7">VSS</text>
<text x="173.7" y="196.1">Size</text>
<text x="185.1" y="196.1">Document Number</text>
<text x="268.5" y="196.1">Rev</text>
<text x="271.5" y="199.5">1.0</text>
<text x="173.7" y="204.7">Date:</text>
<text x="231.1" y="204.7">Sheet</text>
<text x="254.2" y="204.7">of</text>
</g>
<g font-size="2.6" fill="#f00">
<text x="246" y="38.2">RTC_XI</text>
<text x="246" y="41.1">RTC_XO</text>
<text x="245.9" y="46.8">12M_XI</text>
<text x="246" y="49.7">12M_XO</text>
<text x="246" y="55.4">VDD12</text>
<text x="246" y="58.3">VD12</text>
<text x="246" y="61.1">VDD18</text>
<text x="246" y="64">VD18</text>
<text x="246" y="66.9">VDD33</text>
<text x="246" y="69.8">VD33</text>
<text x="246" y="75.5">AVSS</text>
<text x="246" y="72.6">AVD33</text>
<text x="246" y="78.4">VSS</text>
<text x="25" y="141.5">RTC_XI</text>
<text x="65.2" y="141.5">RTC_XO</text>
<text x="90.9" y="147.3">12M_XI</text>
<text x="154.1" y="147.3">12M_XO</text>
</g>
<g font-size="2.6" fill="#004080">
<text x="106.2" y="157.6">XIN</text>
<text x="114.8" y="157.6">GND</text>
<text x="106.2" y="163.3">GND XOUT</text>
</g>
<g font-size="2.3">
<text x="174.8" y="200.4">A</text>
<text x="185.1" y="204.4">Saturday, April 02, 2016</text>
<text x="245.4" y="204.4">8</text>
<text x="262.3" y="204.4">12</text>
</g>
<g font-size="1">
<text x="29" y="1.1">5</text>
<text x="84.1" y="1.1">4</text>
<text x="139.2" y="1.1">3</text>
<text x="194.3" y="1.1">2</text>
<text x="249.4" y="1.1">1</text>
<text x=".4" y="27.8">D</text>
<text x="277.3" y="27.8">D</text>
<text x=".4" y="78.8">C</text>
<text x="277.3" y="78.8">C</text>
<text x=".4" y="129.7">B</text>
<text x="277.3" y="129.7">B</text>
<text x=".4" y="180.7">A</text>
<text x="277.3" y="180.7">A</text>
<text x="29" y="206.3">5</text>
<text x="84.1" y="206.3">4</text>
<text x="139.2" y="206.3">3</text>
<text x="194.3" y="206.3">2</text>
<text x="249.4" y="206.3">1</text>
</g>
</svg>
